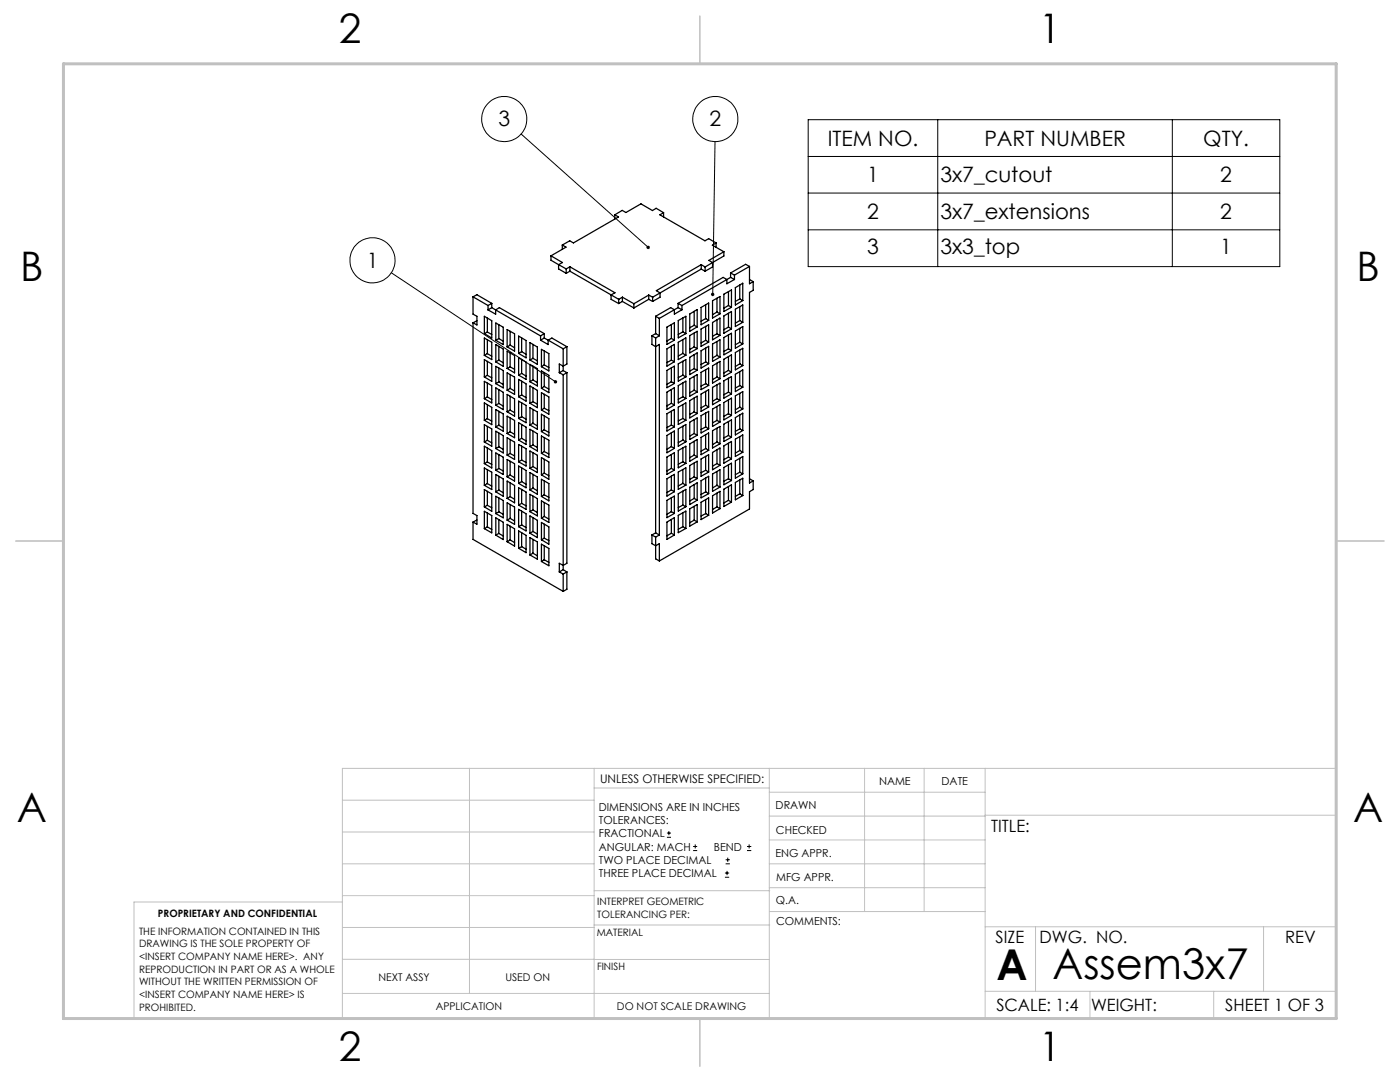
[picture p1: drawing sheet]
<svg xmlns="http://www.w3.org/2000/svg" width="279mm" height="216mm" viewBox="0 0 279 216" stroke-linecap="round" stroke-linejoin="round" font-family="sans-serif">
<g fill="none" stroke="#000" stroke-width=".2">
<path d="M104 26.7l25.4 22.7M142.7 28.3l-.5 30.4M161.3 23.9h94.1v29.3h-94.1zM161.3 38.5h94.1M161.3 31.2h94.1M187.1 23.9v29.3M234 23.9v29.3M78.1 54.4l32.7 21.8M161.3 45.9h94.1M133.1 167.1h.8M133.1 166.2h.8M133.5 165.8v.9"/>
<path d="M138.3 169.7h.8M138.3 168.9h.8M138.7 168.5v.8M144.7 175h.8M144.7 174.2h.8M144.8 172.4h.9M144.8 171.6h.9M145.1 173.8v.8M145.2 171.1v.9M149.1 169.7h.8M149.1 168.9h.8M149.5 168.5v.8"/>
<circle cx="100.6" cy="23.8" r="4.5"/>
<circle cx="142.8" cy="23.8" r="4.5"/>
<circle cx="74.3" cy="51.9" r="4.5"/>
</g>
<g fill="none" stroke="#c0c0c0" stroke-width=".2">
<path d="M68.3 159.7h50.3M93.7 153.3v44.9M118.6 153.3v49.9M118.6 157.2h34.9M153.5 153.3v49.9M153.5 158.1h43.1M172.5 153.3v28.6M184.4 153.3v28.6M196.6 153.3v49.9M68.3 180h-41.6v23.2h240v-49.9h-198.4v49.9M68.3 178.7h50.3M68.3 172.4h50.3"/>
<path d="M68.3 166h50.3M118.6 177.7h35M153.5 167.6h43.1M153.5 162.8h43.1M153.5 172.4h43.1M153.5 177.1h43.1M196.6 162.7h70.1M68.3 198.2h85.2M68.3 191.4l85.2 .1M68.3 185.1h50.3M118.6 184.6h35M153.6 181.9h43"/>
<path d="M196.6 197.8h70.1M196.6 184.9h70.1M206.7 184.9v12.9M217.5 197.8v5.4M242.2 197.8v5.4M252.2 184.9v12.9"/>
</g>
<path d="M139.7 3.2v9.5M3.1 107.9h9.6M266.7 107.9h9.5M139.7 203.2v9.6" fill="none" stroke="#c0c0c0" stroke-width=".3"/>
<path d="M12.7 12.7h254v190.5h-254z" fill="none" stroke="#c0c0c0" stroke-width=".6"/>
<path d="M129.1 49.1a.35 .35 0 0 0 0 .5 .35 .35 0 0 0 .5 0l-.2-.2 .2 .2a.35 .35 0 0 0 0-.5 .35 .35 0 0 0-.5 0zM110.6 76a.34 .34 0 0 0 0 .4 .34 .34 0 0 0 .5 0l-.3-.2 .3 .2a.34 .34 0 0 0 0-.5 .34 .34 0 0 0-.5 .1zM142 58.5v.5l.2 .1v-.4v.4a.34 .34 0 0 0 .3-.5 .34 .34 0 0 0-.5-.1z" fill="#000"/>
<g fill="none" stroke="#000" stroke-width=".25">
<path d="M94.4 59.2v3.5l.8 .4v1.7l-.8-.4M94.4 59.2l3 1.8M94.4 59.2l.8-.4 2.9 1.7M110 51l2.3 1.4-.8 .4M110 51v.9l1.5 .9M111.5 52.8l1.5 .9M111.5 52.8v.9l1.5 .8M112.2 48.9l.8 .4-3 1.7M112.2 48.9v.9M113 53.7v.8M113.7 53.2l9 5.2-.7 .4M113.7 53.2l-.7 .5"/>
<path d="M113.7 53.2v.9M113.7 54.1l8.3 4.7M113.7 54.1l-.7 .4M122 58.8l1.5 .9M122 58.8v.9l1.5 .9M122.7 42.9l.7 .4-9 5.2-.7-.5-1.5 .9M122.7 42.9v.8M123.5 59.7v.9M124.2 59.3l2.3 1.3M124.2 59.3l-.7 .4M124.2 59.3v.8M129.5 58.9l.7 .4"/>
<path d="M129.5 58.9l-3 1.7M129.5 58.9v.8M129.5 59.7l-3 1.8M129.5 59.7l.7 .4M130.2 59.3v.8M131.7 58.5l-1.5 .8M131.7 58.5v.8l-1.5 .8M132.4 42.4l-1.4-.8-.8 .4-2.3-1.3-3 1.7-.7-.4-1.5 .9M132.4 42.4l-.7 .5 9 5.1 .7-.4 1.5 .9M132.4 42.4v.9M139.9 52.8l.8 .5M139.9 52.8l-8.9 5.2 .7 .5"/>
<path d="M139.9 52.8v.9M139.9 53.7l-8.2 4.8M139.9 53.7l.8 .4M140.7 53.3v.8M142.2 52.4v.9l-1.5 .8M142.2 52.4l-1.5 .9M142.9 48.5l-.7 .4 2.3 1.3M142.9 48.5v.9M143.1 59.5v2.8M144.5 50.2v.9l-2.3 1.3M144.5 58.7l1.5-.8v3.4l-1.5 .9zM144.5 50.2l-3 1.8 .7 .4"/>
<path d="M145.1 55.8l-9 5.2M145.1 55.8v.8l1.5-.8M145.1 55.8l-.8-.4-9 5.1M145.4 58.2v2.8M145.8 55.4l.8 .4M145.8 55.4l-.7 .4M145.8 54.5l.8 .4M145.8 54.5v.9M146.6 54.9v.9M146.8 57.4l1.4-.9v3.5l-1.4 .9zM147.6 59.7l-.8 .4M147.6 56.9v2.8"/>
<path d="M147.6 59.7l.6 .3M149.6 53.2l-3 1.7M149.6 53.2v3.4l.7-.4M149.6 53.2l-.8-.5-3 1.8M149.6 55.8l.7 .4M150.3 56.2v1.7l-.7 .4v38.1l.7-.4M94.4 64.4v38l.8 .5v1.7l-.8-.4M95.2 64l-.8 .4M96.7 63.1l1.4 .9v3.5l-1.4-.9zM96.7 67.5l1.4 .8v3.5l-1.4-.9zM96.7 71.8l1.4 .8v3.5l-1.4-.9zM96.7 76.1l1.4 .8v3.5l-1.4-.8z"/>
<path d="M97.3 66.3l.8 .4M97.3 63.5v2.8M97.3 67.8v2.8M97.3 72.1v2.8M97.3 76.4v2.8M97.3 66.3l-.6 .3M97.3 70.6l.8 .5M97.3 70.6l-.6 .3M97.3 74.9l.8 .5M97.3 74.9l-.6 .3M97.3 79.2l.8 .5M97.3 79.2l-.6 .4"/>
<path d="M97.4 61.8l1.5 .9v-.9M97.4 61v.8M98.1 60.5v.9M98.1 61.4l-.7 .4M98.1 61.4l.8 .4M98.1 60.5l-.7 .5M98.9 61.8l9 5.2M98.9 61.8l.8-.4 8.9 5.2M99 64.5l1.4 .8v3.5l-1.4-.9zM99 68.8l1.4 .8v3.5l-1.4-.9zM99 73.1l1.4 .8v3.5l-1.4-.8zM99 77.4l1.4 .9v3.4l-1.4-.8z"/>
<path d="M99.6 67.6l.8 .5M99.6 64.8v2.8M99.6 69.1v2.8M99.6 73.4v2.8M99.6 77.8v2.7M99.6 67.6l-.6 .3M99.6 71.9l.8 .5M99.6 71.9l-.6 .3M99.6 76.2l.8 .5M99.6 76.2l-.6 .4M101.2 65.8l1.5 .8v3.5l-1.5-.9zM101.2 70.1l1.5 .8v3.5l-1.5-.9z"/>
<path d="M101.2 74.4l1.5 .8v3.5l-1.5-.8zM101.2 78.7l1.5 .9v3.4l-1.5-.8zM101.8 68.9l.9 .5M101.8 66.1v2.8M101.8 70.4v2.8M101.8 74.8v2.7M101.8 79.1v2.7M101.8 68.9l-.6 .3M101.8 73.2l.9 .5M101.8 73.2l-.6 .3M101.8 77.5l.9 .5M101.8 77.5l-.6 .4"/>
<path d="M103.5 67.1l1.5 .8v3.5l-1.5-.9zM103.5 71.4l1.5 .8v3.5l-1.5-.8zM103.5 75.7l1.5 .9v3.4l-1.5-.8zM104.1 70.2l.9 .5M104.1 67.4v2.8M104.1 71.7v2.8M104.1 76.1v2.7M104.1 70.2l-.6 .3M104.1 74.5l.9 .5M104.1 74.5l-.6 .4M104.1 78.8l.9 .5M104.1 78.8l-.6 .4"/>
<path d="M105.8 68.4l1.4 .9v3.4l-1.4-.9zM105.8 72.7l1.4 .9v3.4l-1.4-.8zM105.8 77l1.4 .9v3.5l-1.4-.9zM106.4 71.5l.8 .5M106.4 68.7v2.8M106.4 73.1v2.7M106.4 77.4v2.8M106.4 71.5l-.6 .3M106.4 75.8l.8 .5M106.4 75.8l-.6 .4M107.9 67v.9M107.9 67.9l1.5 .9v-.9"/>
<path d="M108.1 69.7l1.4 .9v3.4l-1.4-.8zM108.1 74l1.4 .9v3.5l-1.4-.9zM108.1 78.4l1.4 .8v3.5l-1.4-.9zM108.6 67.5l-.7 .4M108.6 67.5l.8 .4M108.6 66.6l-.7 .4M108.6 66.6v.9M108.6 70v2.8M108.6 74.4v2.7M108.6 78.7v2.8M108.6 72.8l.9 .5M108.6 72.8l-.5 .4"/>
<path d="M108.6 77.1l.9 .5M108.6 77.1l-.5 .4M109.4 67.9l3 1.7M109.4 67.9l.7-.4 3 1.7M111.6 74.4l.8 .4M112.4 69.6v4.3M112.4 74.8v38.9M112.4 73.9l-.8 .5M112.4 73.9l.7 .5M113.1 69.2v3.4l-.7 .5-.8-.5v1.8M113.1 74.4v38l-.7 .4-.8-.4v1.7M113.1 69.2l-.7 .4"/>
<path d="M113.1 74.4l-.7 .4M124.2 60.1l2.3 1.4M124.2 60.1l-.7 .5M126.5 60.6v.9M130.1 67v1.7l.7 .5 .8-.5v38.1M130.1 67l.7 .5M130.8 63.1v3.5M130.8 67.5v38.8M130.8 66.6l-.7 .4M130.8 63.1l.8 .4M130.8 66.6l.8 .4M131.6 67l-.8 .5"/>
<path d="M131.6 63.5v3.5M133.1 65.3l1.5-.9v3.5l-1.5 .8zM133.1 69.6l1.5-.9v3.5l-1.5 .9zM133.1 73.9l1.5-.8v3.4l-1.5 .9zM133.1 78.2l1.5-.8v3.4l-1.5 .9zM134 67.5l-.9 .6M134 64.8v2.7M134 69.1v2.8M134 73.4v2.8M134 77.7v2.8M134 67.5l.6 .4M134 71.9l-.9 .5"/>
<path d="M134 71.9l.6 .3M134 76.2l-.9 .5M134 76.2l.6 .3M134.6 61.8v.9l1.5-.9M134.6 61.8l-3 1.7M134.6 61.8l-.8-.4-3 1.7M135.3 61.4l.8 .4M135.3 61.4l-.7 .4M135.3 60.5l.8 .5M135.3 60.5v.9M135.4 64l1.5-.9v3.5l-1.5 .8zM135.4 68.3l1.5-.9v3.5l-1.5 .9z"/>
<path d="M135.4 72.6l1.5-.8v3.4l-1.5 .9zM135.4 76.9l1.5-.8v3.4l-1.5 .9zM136.1 61v.8M136.3 66.2l-.9 .5M136.3 63.4v2.8M136.3 67.8v2.7M136.3 72.1v2.8M136.3 76.4v2.8M136.3 66.2l.6 .4M136.3 70.5l-.9 .5M136.3 70.5l.6 .4M136.3 74.9l-.9 .5"/>
<path d="M136.3 74.9l.6 .3M136.3 79.2l-.9 .5M136.3 79.2l.6 .3M137.7 62.7l1.4-.9v3.4l-1.4 .9zM137.7 67l1.4-.9v3.5l-1.4 .8zM137.7 71.3l1.4-.9v3.5l-1.4 .9zM137.7 75.6l1.4-.8v3.4l-1.4 .9zM137.7 79.9l1.4-.8v3.4l-1.4 .9zM138.5 64.9l-.8 .5M138.5 62.1v2.8M138.5 66.5v2.7M138.5 70.8v2.8"/>
<path d="M138.5 75.1v2.8M138.5 79.4v2.8M138.5 64.9l.6 .3M138.5 69.2l-.8 .5M138.5 69.2l.6 .4M138.5 73.6l-.8 .4M138.5 73.6l.6 .3M138.5 77.9l-.8 .5M138.5 77.9l.6 .3M139.9 61.3l1.5-.8v3.4l-1.5 .9zM139.9 65.7l1.5-.9v3.5l-1.5 .8zM139.9 70l1.5-.9v3.5l-1.5 .8z"/>
<path d="M139.9 74.3l1.5-.9v3.5l-1.5 .9zM139.9 78.6l1.5-.8v3.4l-1.5 .9zM140.8 63.6l-.9 .5M140.8 60.8v2.8M140.8 65.1v2.8M140.8 69.5v2.7M140.8 73.8v2.8M140.8 78.1v2.8M140.8 63.6l.6 .3M140.8 67.9l-.9 .5M140.8 67.9l.6 .4M140.8 72.2l-.9 .5"/>
<path d="M140.8 72.2l.6 .4M140.8 76.6l-.9 .4M140.8 76.6l.6 .3M142.2 60l1.5-.8v3.4l-1.5 .9zM142.2 64.3l1.5-.8v3.4l-1.5 .9zM142.2 68.7l1.5-.9v3.5l-1.5 .8zM142.2 73l1.5-.9v3.5l-1.5 .8zM142.2 77.3l1.5-.9v3.5l-1.5 .9zM143.1 62.3l-.9 .5M143.1 63.8v2.8M143.1 68.2v2.7M143.1 72.5v2.7"/>
<path d="M143.1 76.8v2.8M143.1 62.3l.6 .3M143.1 66.6l-.9 .5M143.1 66.6l.6 .3M143.1 70.9l-.9 .5M143.1 70.9l.6 .4M143.1 75.2l-.9 .5M143.1 75.2l.6 .4M143.1 79.6l-.9 .5M143.1 79.6l.6 .3M144.5 63l1.5-.8v3.4l-1.5 .9zM144.5 67.3l1.5-.8v3.5l-1.5 .8z"/>
<path d="M144.5 71.7l1.5-.9v3.5l-1.5 .8zM144.5 76l1.5-.9v3.5l-1.5 .8zM145.4 65.3l-.9 .5M145.4 61l-.9 .5M145.4 62.5v2.8M145.4 66.8v2.8M145.4 71.2v2.7M145.4 75.5v2.7M145.4 79.8v2.7M145.4 61l.6 .3M145.4 69.6l-.9 .5M145.4 65.3l.6 .3"/>
<path d="M145.4 69.6l.6 .4M145.4 78.2l-.9 .6M145.4 73.9l-.9 .5M145.4 73.9l.6 .4M145.4 78.2l.6 .4M146.8 61.7l1.4-.8v3.4l-1.4 .9zM146.8 66l1.4-.8v3.4l-1.4 .9zM146.8 70.3l1.4-.8v3.5l-1.4 .8zM146.8 74.7l1.4-.9v3.5l-1.4 .8zM146.8 79l1.4-.9v3.5l-1.4 .8zM147.6 61.2v2.8M147.6 65.5v2.8"/>
<path d="M147.6 69.8v2.8M147.6 74.2v2.7M147.6 78.5v2.7M147.6 64l-.8 .5M147.6 64l.6 .3M147.6 68.3l-.8 .5M147.6 68.3l.6 .3M147.6 72.6l-.8 .5M147.6 72.6l.6 .4M147.6 76.9l-.8 .5M147.6 76.9l.6 .4M96.7 80.4l1.4 .9v3.4l-1.4-.8z"/>
<path d="M96.7 84.7l1.4 .9v3.4l-1.4-.8zM96.7 89l1.4 .9v3.5l-1.4-.9zM96.7 93.4l1.4 .8v3.5l-1.4-.9zM96.7 97.7l1.4 .9v3.4l-1.4-.9zM97.3 80.8v2.7M97.3 85.1v2.7M97.3 89.4v2.8M97.3 93.7v2.8M97.3 98v2.8M97.3 83.5l.8 .5M97.3 83.5l-.6 .4M97.3 87.8l.8 .6"/>
<path d="M97.3 87.8l-.6 .4M97.3 92.2l.8 .5M97.3 92.2l-.6 .3M97.3 96.5l.8 .5M97.3 96.5l-.6 .3M99 81.7l1.4 .9v3.4l-1.4-.8zM99 86l1.4 .9v3.5l-1.4-.9zM99 90.4l1.4 .8v3.5l-1.4-.9zM99 94.7l1.4 .9v3.4l-1.4-.9zM99 99l1.4 .9v3.4l-1.4-.8zM99.6 82.1v2.7M99.6 86.4v2.7"/>
<path d="M99.6 90.7v2.8M99.6 95v2.8M99.6 99.3v2.8M99.6 80.5l.8 .5M99.6 80.5l-.6 .4M99.6 84.8l.8 .6M99.6 84.8l-.6 .4M99.6 89.1l.8 .6M99.6 89.1l-.6 .4M99.6 93.5l.8 .5M99.6 93.5l-.6 .3M99.6 97.8l.8 .5"/>
<path d="M99.6 97.8l-.6 .3M101.2 83l1.5 .9v3.4l-1.5-.8zM101.2 87.3l1.5 .9v3.5l-1.5-.9zM101.2 91.7l1.5 .8v3.5l-1.5-.9zM101.2 96l1.5 .9v3.4l-1.5-.9zM101.8 83.4v2.7M101.8 87.7v2.8M101.8 92v2.8M101.8 96.3v2.8M101.8 81.8l.9 .5M101.8 81.8l-.6 .4M101.8 86.1l.9 .6"/>
<path d="M101.8 86.1l-.6 .4M101.8 90.5l.9 .5M101.8 90.5l-.6 .3M101.8 94.8l.9 .5M101.8 94.8l-.6 .3M101.8 99.1l.9 .5M101.8 99.1l-.6 .3M103.5 80l1.5 .9v3.4l-1.5-.8zM103.5 84.3l1.5 .9v3.5l-1.5-.9zM103.5 88.7l1.5 .8v3.5l-1.5-.9zM103.5 93l1.5 .9v3.4l-1.5-.9zM103.5 97.3l1.5 .9v3.4l-1.5-.8z"/>
<path d="M104.1 80.4v2.7M104.1 84.7v2.8M104.1 89v2.8M104.1 93.3v2.8M104.1 97.6v2.8M104.1 83.1l.9 .5M104.1 83.1l-.6 .4M104.1 87.5l.9 .5M104.1 87.5l-.6 .3M104.1 91.8l.9 .5M104.1 91.8l-.6 .3M104.1 96.1l.9 .5"/>
<path d="M104.1 96.1l-.6 .3M105.8 81.4l1.4 .8v3.5l-1.4-.9zM105.8 85.7l1.4 .8v3.5l-1.4-.9zM105.8 90l1.4 .8v3.5l-1.4-.8zM105.8 94.3l1.4 .9v3.4l-1.4-.8zM105.8 98.6l1.4 .9v3.4l-1.4-.8zM106.4 81.7v2.8M106.4 86v2.8M106.4 90.3v2.8M106.4 94.7v2.7M106.4 99v2.7M106.4 80.2l.8 .4"/>
<path d="M106.4 80.2l-.6 .3M106.4 84.5l.8 .5M106.4 84.5l-.6 .3M106.4 88.8l.8 .5M106.4 88.8l-.6 .3M106.4 93.1l.8 .5M106.4 93.1l-.6 .4M106.4 97.4l.8 .5M106.4 97.4l-.6 .4M108.1 82.7l1.4 .8v3.5l-1.4-.9zM108.1 87l1.4 .8v3.5l-1.4-.8zM108.1 91.3l1.4 .9v3.4l-1.4-.8z"/>
<path d="M108.1 95.6l1.4 .9v3.4l-1.4-.8zM108.1 99.9l1.4 .9v3.4l-1.4-.8zM108.6 83v2.8M108.6 87.3v2.8M108.6 91.7v2.7M108.6 96v2.7M108.6 81.5l.9 .5M108.6 81.5l-.5 .3M108.6 85.8l.9 .5M108.6 85.8l-.5 .3M108.6 90.1l.9 .5M108.6 90.1l-.5 .4"/>
<path d="M108.6 94.4l.9 .5M108.6 94.4l-.5 .4M108.6 98.7l.9 .5M108.6 98.7l-.5 .4M133.1 82.5l1.5-.8v3.5l-1.5 .8zM133.1 86.9l1.5-.9v3.5l-1.5 .8zM133.1 91.2l1.5-.9v3.5l-1.5 .9zM133.1 95.5l1.5-.8v3.4l-1.5 .9zM133.1 99.8l1.5-.8v3.4l-1.5 .9zM134 82.1v2.7M134 86.4v2.7M134 90.7v2.8"/>
<path d="M134 95v2.8M134 99.3v2.8M134 80.5l-.9 .5M134 80.5l.6 .3M134 84.8l-.9 .5M134 84.8l.6 .4M134 89.1l-.9 .5M134 89.1l.6 .4M134 93.5l-.9 .5M134 93.5l.6 .3M134 97.8l-.9 .5M134 97.8l.6 .3"/>
<path d="M135.4 81.2l1.5-.8v3.5l-1.5 .8zM135.4 85.6l1.5-.9v3.5l-1.5 .8zM135.4 89.9l1.5-.9v3.5l-1.5 .8zM135.4 94.2l1.5-.9v3.5l-1.5 .8zM135.4 98.5l1.5-.9v3.5l-1.5 .9zM136.3 80.7v2.8M136.3 85.1v2.7M136.3 89.4v2.7M136.3 93.7v2.7M136.3 98v2.8M136.3 83.5l-.9 .5M136.3 83.5l.6 .4"/>
<path d="M136.3 87.8l-.9 .5M136.3 87.8l.6 .4M136.3 92.1l-.9 .5M136.3 92.1l.6 .4M136.3 96.4l-.9 .6M136.3 96.4l.6 .4M137.7 84.2l1.4-.8v3.5l-1.4 .8zM137.7 88.6l1.4-.9v3.5l-1.4 .8zM137.7 92.9l1.4-.9v3.5l-1.4 .8zM137.7 97.2l1.4-.9v3.5l-1.4 .9zM138.5 83.7v2.8M138.5 88.1v2.7"/>
<path d="M138.5 92.4v2.7M138.5 96.7v2.7M138.5 82.2l-.8 .5M138.5 82.2l.6 .3M138.5 86.5l-.8 .5M138.5 86.5l.6 .4M138.5 90.8l-.8 .5M138.5 90.8l.6 .4M138.5 95.1l-.8 .6M138.5 95.1l.6 .4M138.5 99.4l-.8 .6M138.5 99.4l.6 .4"/>
<path d="M139.9 82.9l1.5-.8v3.4l-1.5 .9zM139.9 87.3l1.5-.9v3.5l-1.5 .8zM139.9 91.6l1.5-.9v3.5l-1.5 .8zM139.9 95.9l1.5-.9v3.5l-1.5 .8zM140.8 82.4v2.8M140.8 86.7v2.8M140.8 91.1v2.7M140.8 95.4v2.7M140.8 99.7v2.8M140.8 80.9l-.9 .5M140.8 80.9l.6 .3M140.8 85.2l-.9 .5"/>
<path d="M140.8 85.2l.6 .3M140.8 89.5l-.9 .5M140.8 89.5l.6 .4M140.8 93.8l-.9 .5M140.8 93.8l.6 .4M140.8 98.1l-.9 .6M140.8 98.1l.6 .4M142.2 98.9l1.5-.9v3.5l-1.5 .9zM142.2 81.6l1.5-.8v3.4l-1.5 .9zM142.2 85.9l1.5-.8v3.4l-1.5 .9zM142.2 90.3l1.5-.9v3.5l-1.5 .8zM142.2 94.6l1.5-.9v3.5l-1.5 .8z"/>
<path d="M143.1 81.1v2.8M143.1 85.4v2.8M143.1 89.7v2.8M143.1 94.1v2.7M143.1 98.4v2.7M143.1 83.9l-.9 .5M143.1 83.9l.6 .3M143.1 88.2l-.9 .5M143.1 88.2l.6 .3M143.1 92.5l-.9 .5M143.1 92.5l.6 .4M143.1 96.8l-.9 .6"/>
<path d="M143.1 96.8l.6 .4M144.5 97.6l1.5-.9v3.5l-1.5 .9zM144.5 80.3l1.5-.9v3.5l-1.5 .9zM144.5 84.6l1.5-.8v3.4l-1.5 .9zM144.5 89l1.5-.9v3.4l-1.5 .9zM144.5 93.3l1.5-.9v3.5l-1.5 .8zM145.4 84.1v2.8M145.4 88.4v2.8M145.4 92.7v2.8M145.4 97.1v2.7M145.4 91.2l-.9 .5M145.4 82.5l-.9 .6"/>
<path d="M145.4 82.5l.6 .4M145.4 86.9l-.9 .5M145.4 86.9l.6 .3M145.4 99.8l-.9 .6M145.4 91.2l.6 .3M145.4 95.5l-.9 .5M145.4 95.5l.6 .4M145.4 99.8l.6 .4M146.8 96.3l1.4-.9v3.5l-1.4 .8zM146.8 83.3l1.4-.9v3.5l-1.4 .9zM146.8 87.6l1.4-.8v3.4l-1.4 .9zM146.8 92l1.4-.9v3.4l-1.4 .9z"/>
<path d="M147.6 82.8v2.8M147.6 87.1v2.8M147.6 91.4v2.8M147.6 95.8v2.7M147.6 81.2l-.8 .6M147.6 81.2l.6 .4M147.6 85.6l-.8 .5M147.6 85.6l.6 .3M147.6 89.9l-.8 .5M147.6 89.9l.6 .3M147.6 94.2l-.8 .5M147.6 94.2l.6 .3"/>
<path d="M147.6 98.5l-.8 .6M147.6 98.5l.6 .4M149.6 95.5l.7 .5M150.3 96v1.7l-.7 .4v3.5l-18 10.3M94.4 104.2v3.4l18 10.4M95.2 103.8l-.8 .4M96.7 102l1.4 .9v3.4l-1.4-.8zM97.3 102.4v2.7M97.3 100.8l.8 .5M97.3 100.8l-.6 .3M97.3 105.1l.8 .6M97.3 105.1l-.6 .4"/>
<path d="M99 103.3l1.4 .9v3.5l-1.4-.9zM99.6 103.7v2.7M99.6 102.1l.8 .5M99.6 102.1l-.6 .4M99.6 106.4l.8 .6M99.6 106.4l-.6 .4M101.2 104.6l1.5 .9v3.5l-1.5-.9zM101.2 100.3l1.5 .9v3.4l-1.5-.8zM101.8 100.7v2.7M101.8 105v2.7M101.8 103.4l.9 .6M101.8 103.4l-.6 .4"/>
<path d="M101.8 107.7l.9 .6M101.8 107.7l-.6 .4M103.5 105.9l1.5 .9v3.5l-1.5-.9zM103.5 101.6l1.5 .9v3.4l-1.5-.8zM104.1 102v2.7M104.1 106.3v2.8M104.1 100.4l.9 .5M104.1 100.4l-.6 .4M104.1 104.7l.9 .6M104.1 104.7l-.6 .4M104.1 109.1l.9 .5M104.1 109.1l-.6 .3"/>
<path d="M105.8 107.3l1.4 .8v3.5l-1.4-.9zM105.8 102.9l1.4 .9v3.5l-1.4-.9zM106.4 103.3v2.7M106.4 107.6v2.8M106.4 101.7l.8 .6M106.4 101.7l-.6 .4M106.4 106l.8 .6M106.4 106l-.6 .4M106.4 110.4l.8 .5M106.4 110.4l-.6 .3M108.1 108.6l1.4 .8v3.5l-1.4-.9zM108.1 104.2l1.4 .9v3.5l-1.4-.9z"/>
<path d="M108.6 100.3v2.7M108.6 104.6v2.8M108.6 108.9v2.8M108.6 103l.9 .6M108.6 103l-.5 .4M108.6 107.4l.9 .5M108.6 107.4l-.5 .3M108.6 111.7l.9 .5M108.6 111.7l-.5 .3M111.6 114.1l.8 .4M112.4 114.5v3.5M112.4 113.7l-.8 .4"/>
<path d="M112.4 113.7l.7 .4M113.1 114.1v3.5l-.7 .4M113.1 114.1l-.7 .4M130.1 106.8v1.7l.7 .4 .8-.4v3.4M130.1 106.8l.7 .4M130.8 107.2v4.3l.8 .4M130.8 106.3l.8 .5M130.8 106.3l-.7 .5M131.6 106.8l-.8 .4M133.1 104.2l1.5-.9v3.5l-1.5 .8zM134 103.6v2.8M134 102.1l-.9 .5"/>
<path d="M134 102.1l.6 .3M134 106.4l-.9 .5M134 106.4l.6 .4M135.4 102.8l1.5-.8v3.4l-1.5 .9zM136.3 102.3v2.8M136.3 100.8l-.9 .5M136.3 100.8l.6 .3M136.3 105.1l-.9 .5M136.3 105.1l.6 .3M137.7 101.5l1.4-.8v3.4l-1.4 .9zM138.5 101v2.8M138.5 103.8l-.8 .5"/>
<path d="M138.5 103.8l.6 .3M139.9 100.2l1.5-.9v3.5l-1.5 .9zM140.8 102.5l-.9 .5M140.8 102.5l.6 .3M143.1 101.1l-.9 .6M143.1 101.1l.6 .4"/>
</g>
<g font-size="8.5">
<text x="198.9" y="195.5">A</text>
<text x="210.1" y="195.4">Assem3x7</text>
</g>
<g font-size="8.1">
<text x="67.6" y="8.5">2</text>
<text x="207.3" y="8.5">1</text>
<text x="4" y="56.2">B</text>
<text x="270.7" y="56.2">B</text>
<text x="3.3" y="164.1">A</text>
<text x="270" y="164.1">A</text>
<text x="67.6" y="211.7">2</text>
<text x="207.3" y="211.7">1</text>
</g>
<g font-size="4.2">
<text x="99.5" y="25.2">3</text>
<text x="141.6" y="25.2">2</text>
<text x="165.2" y="29">ITEM NO.</text>
<text x="196.5" y="29">PART NUMBER</text>
<text x="240.1" y="29">QTY.</text>
<text x="173.1" y="36.4">1</text>
<text x="187.7" y="36.4">3x7_cutout</text>
<text x="243.5" y="36.4">2</text>
<text x="173.1" y="43.7">2</text>
<text x="187.7" y="43.7">3x7_extensions</text>
<text x="243.5" y="43.7">2</text>
<text x="73.2" y="53.4">1</text>
<text x="173.1" y="50.6">3</text>
<text x="187.7" y="50.6">3x3_top</text>
<text x="243.5" y="50.6">1</text>
</g>
<g font-size="3.4">
<text x="197.8" y="166">TITLE:</text>
<text x="198.7" y="188.1">SIZE</text>
<text x="207.5" y="188.1">DWG. NO.</text>
<text x="256.5" y="188.2">REV</text>
<text x="198.8" y="201.7">SCALE: 1:4</text>
<text x="217.7" y="201.8">WEIGHT:</text>
<text x="244.5" y="201.7">SHEET 1 OF 3</text>
</g>
<text font-size="2.4" x="119.8" y="156.2">UNLESS OTHERWISE SPECIFIED:</text>
<g font-size="2.2">
<text x="119.5" y="161.8">DIMENSIONS ARE IN INCHES</text>
<text x="154.8" y="161.4">DRAWN</text>
<text x="175.4" y="156.6">NAME</text>
<text x="187.9" y="156.7">DATE</text>
<text x="119.5" y="164.4">TOLERANCES:</text>
<text x="119.5" y="167.1">FRACTIONAL</text>
<text x="154.9" y="166.3">CHECKED</text>
<text x="119.5" y="169.7">ANGULAR: MACH</text>
<text x="119.5" y="172.4">TWO PLACE DECIMAL</text>
<text x="142.5" y="169.7">BEND</text>
<text x="154.8" y="171">ENG APPR.</text>
<text x="119.5" y="175">THREE PLACE DECIMAL</text>
<text x="154.9" y="175.7">MFG APPR.</text>
<text x="154.9" y="180.4">Q.A.</text>
<text x="154.9" y="184.6">COMMENTS:</text>
</g>
<g font-size="2.1">
<text x="75.5" y="195.7">NEXT ASSY</text>
<text x="100.9" y="195.7">USED ON</text>
<text x="86.9" y="201.5">APPLICATION</text>
<text x="123.1" y="201.6">DO NOT SCALE DRAWING</text>
</g>
<g font-size="2">
<text x="31.5" y="182.9">PROPRIETARY AND CONFIDENTIAL</text>
<text x="119.2" y="180.6">INTERPRET GEOMETRIC</text>
<text x="119.2" y="183.1">TOLERANCING PER:</text>
<text x="27.8" y="186.5">THE INFORMATION CONTAINED IN THIS</text>
<text x="27.8" y="189">DRAWING IS THE SOLE PROPERTY OF</text>
<text x="27.8" y="191.6">&lt;INSERT COMPANY NAME HERE&gt;. ANY</text>
<text x="119.1" y="186.7">MATERIAL</text>
<text x="27.8" y="194.1">REPRODUCTION IN PART OR AS A WHOLE</text>
<text x="27.8" y="196.6">WITHOUT THE WRITTEN PERMISSION OF</text>
<text x="119.1" y="193.5">FINISH</text>
<text x="27.8" y="199.1">&lt;INSERT COMPANY NAME HERE&gt; IS</text>
<text x="27.8" y="201.7">PROHIBITED.</text>
</g>
</svg>
